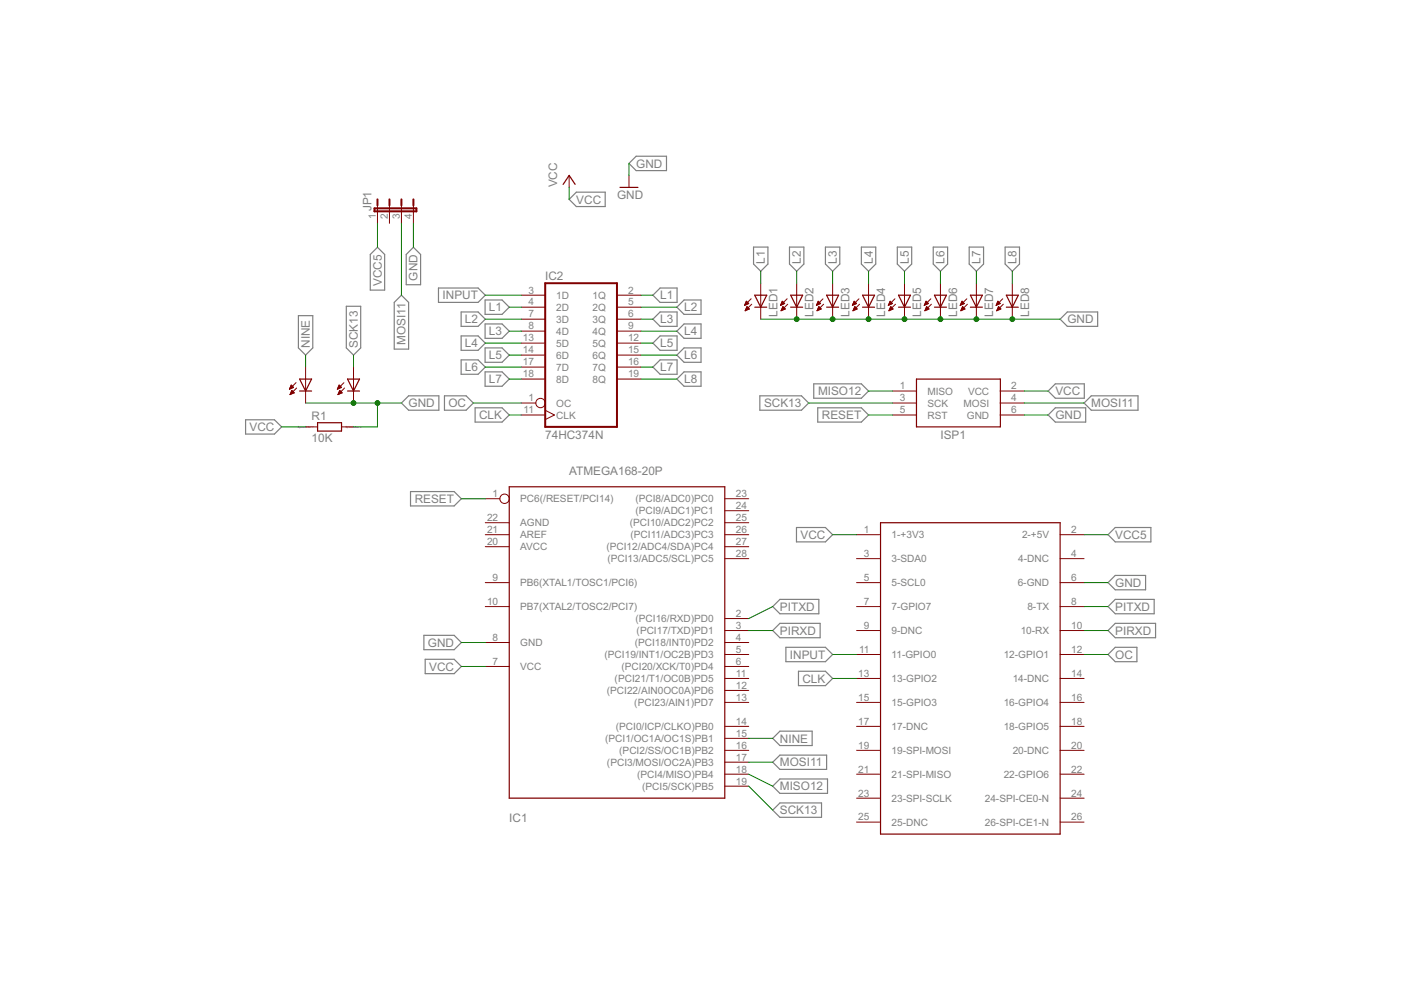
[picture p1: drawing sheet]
<svg xmlns="http://www.w3.org/2000/svg" width="297mm" height="210mm" viewBox="0 0 297 210" stroke-linecap="round" stroke-linejoin="round" font-family="sans-serif">
<g fill="none" stroke="#808080" stroke-width=".25">
<path d="M133.3 34.6l1.6-1.5h6.4v3.1h-6.4zM80 52.4l1.6 1.6v7.5h-3.1v-7.5zM87.7 52.4l1.5 1.6v6.4h-3.1v-6.4zM120.7 42.3l1.5-1.6h6.1v3.1h-6.1zM159.8 52.4h3v3.6l-1.5 1.5-1.5-1.5zM167.4 52.4h3v3.6l-1.5 1.5-1.5-1.5zM175 52.4h3.1v3.6l-1.6 1.5-1.5-1.5zM182.6 52.4h3.1v3.6l-1.6 1.5-1.5-1.5zM190.2 52.4h3.1v3.6l-1.5 1.5-1.6-1.5zM197.9 52.4h3v3.6l-1.5 1.5-1.5-1.5zM205.5 52.4h3v3.6l-1.5 1.5-1.5-1.5zM213.1 52.4h3.1v3.6l-1.6 1.5-1.5-1.5z"/>
<path d="M63.3 66.9h3v6.9l-1.5 1.5-1.5-1.5zM73.4 64.9h3.1v8.9l-1.5 1.5-1.6-1.5zM85.1 62.6l1.5 1.5v9.9h-3v-9.9zM93 61.1h8.4l1.5 1.5-1.5 1.5h-8.4zM97.8 66.1h3.6l1.5 1.6-1.5 1.5h-3.6zM97.8 71.2h3.6l1.5 1.5-1.5 1.6h-3.6zM97.8 76.3h3.6l1.5 1.5-1.5 1.6h-3.6zM102.8 63.6h3.6l1.6 1.5-1.6 1.6h-3.6zM102.8 68.7h3.6l1.6 1.5-1.6 1.5h-3.6zM102.8 73.8h3.6l1.6 1.5-1.6 1.5h-3.6zM102.8 78.8h3.6l1.6 1.6-1.6 1.5h-3.6zM138.4 62.6l1.6-1.5h3.6v3h-3.6z"/>
<path d="M138.4 72.7l1.6-1.5h3.6v3.1h-3.6zM138.4 77.8l1.6-1.5h3.6v3.1h-3.6zM140 66.1h3.6v3.1h-3.6l-1.6-1.5zM143.5 75.3l1.5-1.5h3.6v3h-3.6zM143.5 70.2l1.5-1.5h3.6v3h-3.6zM145 63.6h3.6v3.1h-3.6l-1.5-1.6zM224.8 67.7l1.5-1.6h6.4v3.1h-6.4zM52.1 89h6.1l1.5 1.5-1.5 1.5h-6.1zM86.6 83.9h6.4v3.1h-6.4l-1.5-1.6zM94.2 83.9h4.6l1.6 1.5-1.6 1.6h-4.6zM100.7 86.5h5.7l1.6 1.5-1.6 1.5h-5.7zM143.5 80.4l1.5-1.6h3.6v3.1h-3.6z"/>
<path d="M161.1 83.9h8.8l1.5 1.5-1.5 1.6h-8.8zM172.5 81.4h10.1l1.5 1.5-1.5 1.5h-10.1zM173.4 86.5h9.2l1.5 1.5-1.5 1.5h-9.2zM222.2 88l1.6-1.5h6.4v3h-6.4zM223.8 81.4h6.1v3h-6.1l-1.6-1.5zM229.8 85.4l1.6-1.5h9.9v3.1h-9.9zM87 104.2h9.3l1.5 1.5-1.5 1.6h-9.3zM168.9 111.8h6.1l1.5 1.6-1.5 1.5h-6.1zM234.9 113.4l1.6-1.6h7.5v3.1h-7.5zM89.9 134.7h6.4l1.5 1.5-1.5 1.6h-6.4zM90.1 139.8h6.2l1.5 1.5-1.5 1.5h-6.2zM163.8 128.6l1.6-1.5h8.2v3h-8.2z"/>
<path d="M165.4 132.2h8.5v3h-8.5l-1.6-1.5zM166.6 137.2h8.4l1.5 1.6-1.5 1.5h-8.4zM234.9 123.5l1.6-1.5h6.4v3.1h-6.4zM236.5 127.1h8.2v3h-8.2l-1.6-1.5zM236.5 132.2h8.5v3h-8.5l-1.6-1.5zM236.5 137.2h4.5v3.1h-4.5l-1.6-1.5zM165.4 155h6.8v3.1h-6.8l-1.6-1.6zM169.3 142.3h5.7l1.5 1.5-1.5 1.6h-5.7zM163.8 161.6l1.6-1.5h9.9v3h-9.9zM163.8 171.8l1.6-1.6h8.8v3.1h-8.8zM163.8 166.7l1.6-1.5h10.1v3h-10.1z"/>
</g>
<g fill="none" stroke="#800000" stroke-width=".25">
<path d="M119.4 39.1l1.3-1.9 1.2 1.9M131.4 39.7h3.9M160 62.6h2.6l-1.3 2.5zM160 65.1h2.6M167.6 65.1h2.6M167.6 62.6h2.6l-1.3 2.5zM175.3 65.1h2.5M175.3 62.6h2.5l-1.3 2.5zM182.9 65.1h2.5M182.9 62.6h2.5l-1.3 2.5zM190.5 65.1h2.5M190.5 62.6h2.5l-1.2 2.5z"/>
<path d="M198.1 65.1h2.6M198.1 62.6h2.6l-1.3 2.5zM205.7 65.1h2.6M205.7 62.6h2.6l-1.3 2.5zM213.4 65.1h2.5M213.4 62.6h2.5l-1.3 2.5zM63.5 80.4h2.6l-1.3 2.5zM63.5 82.9h2.6M67.3 89.6h5.1v1.8h-5.1zM73.7 80.4h2.5l-1.2 2.5zM73.7 82.9h2.5M194.3 80.4h17.8v10.1h-17.8z"/>
<path d="M108 103.2h45.7v66h-45.7zM186.7 110.8h38.1v66h-38.1z"/>
</g>
<g fill="none" stroke="#800000" stroke-width=".21">
<path d="M120.7 37.2v2.5M133.3 37.2v2.5M80 43.5v3.8M82.6 43.5v3.8M85.1 43.5v3.8M87.7 43.5v3.8M64.8 77.8v7.6M75 77.8v7.6M110.5 62.6h5.1M110.5 65.1h5.1M110.5 67.7h5.1M110.5 70.2h5.1"/>
<path d="M110.5 72.7h5.1M110.5 75.3h5.1M110.5 77.8h5.1M130.8 62.6h5.1M130.8 65.1h5.1M130.8 67.7h5.1M130.8 70.2h5.1M130.8 72.7h5.1M130.8 75.3h5.1M130.8 77.8h5.1M157.9 64.7h.1M157.9 64.6h.4"/>
<path d="M158 64.5h.5M158 65.8h.2M158.1 64.3h.6M158.1 64.2h.5M158.1 65.7h.4M158.1 64.1h.4M158.1 65.5h.7M158.2 64h.2M158.2 65.4h.6M158.2 65.3h.5M158.3 65.2h.3M158.3 65.1h.1"/>
<path d="M158.4 65l.5 .5-.9 .4zM158.7 64.4l-.5-.5-.3 .8M158.7 64.4l-.8 .3M159.3 63.4l-1.4 1.3M159.4 64.5l-1.4 1.4M161.3 60v7.7M165.5 64.7h.1M165.6 64.6h.3M165.6 64.5h.6M165.7 64.3h.6M165.7 65.8h.2M165.7 64.2h.5"/>
<path d="M165.7 65.7h.4M165.8 64.1h.3M165.8 65.5h.6M165.8 64h.2M165.8 65.4h.6M165.9 65.3h.4M165.9 63.9l.5 .5-.9 .3zM165.9 65.2h.3M166 65.1h.1M166 65l.5 .5-.9 .4zM166.9 63.4l-1.4 1.3M167 64.5l-1.4 1.4"/>
<path d="M168.9 60v7.7M173.1 64.7h.1M173.2 64.6h.3M173.2 64.5h.6M173.3 64.3h.7M173.3 65.8h.2M173.3 64.2h.5M173.3 65.7h.5M173.4 64.1h.3M173.4 65.5h.6M173.4 64h.2M173.4 65.4h.6"/>
<path d="M173.5 65.3h.4M173.5 63.9l.5 .5-.9 .3zM173.5 65.2h.3M173.6 65.1h.1M173.6 65l.5 .5-.9 .4zM174.5 63.4l-1.4 1.3M174.6 64.5l-1.4 1.4M176.5 60v7.7M180.7 64.7h.1M180.8 64.6h.3M180.8 64.5h.6M180.9 64.3h.7"/>
<path d="M180.9 65.8h.2M181 64.2h.5M181 65.7h.4M181 64.1h.3M181 65.5h.7M181 65.4h.7M181.1 64h.1M181.1 65.3h.4M181.1 63.9l.5 .5-.9 .3zM181.1 65.2h.3M181.2 65.1h.1M181.2 65l.5 .5-.9 .4z"/>
<path d="M182.1 63.4l-1.4 1.3M182.2 64.5l-1.4 1.4M184.1 60v7.7M188.4 64.7h.1M188.4 64.6h.3M188.5 64.5h.5M188.5 64.3h.7M188.5 65.8h.2M188.6 65.7h.4M188.6 64.2h.5M188.6 64.1h.4M188.6 65.5h.7"/>
<path d="M188.7 65.4h.6M188.7 64h.1M188.7 65.3h.4M188.7 63.9l.5 .5-.9 .3zM188.8 65.2h.2M188.8 65.1h.1M188.8 65l.6 .5-.9 .4zM189.7 63.4l-1.4 1.3M189.9 64.5l-1.4 1.4M191.8 60v7.7M196 64.7h.1M196 64.6h.4"/>
<path d="M196.1 64.5h.5M196.1 64.3h.7M196.1 65.8h.2M196.2 65.7h.4M196.2 64.2h.5M196.2 64.1h.4M196.2 65.5h.7M196.3 64h.1M196.3 65.4h.6M196.3 65.3h.5M196.3 63.9l.5 .5-.8 .3zM196.4 65.2h.2"/>
<path d="M196.4 65.1h.1M196.5 65l.5 .5-.9 .4zM197.4 63.4l-1.4 1.3M197.5 64.5l-1.4 1.4M199.4 60v7.7M203.6 64.7h.1M203.6 64.6h.4M203.7 64.5h.6M203.8 64.3h.6M203.8 65.8h.2M203.8 64.2h.5M203.8 65.7h.4"/>
<path d="M203.9 64.1h.3M203.9 65.5h.6M203.9 64h.2M203.9 65.4h.6M204 65.3h.4M204 63.9l.5 .5-.9 .3zM204 65.2h.3M204.1 65.1h.1M204.1 65l.5 .5-.9 .4zM205 63.4l-1.4 1.3M205.1 64.5l-1.4 1.4M207 60v7.7"/>
<path d="M211.2 64.7h.1M211.3 64.6h.3M211.3 64.5h.6M211.4 64.3h.6M211.4 65.8h.2M211.4 64.2h.5M211.4 65.7h.5M211.5 64.1h.3M211.5 65.5h.6M211.5 64h.2M211.5 65.4h.6M211.6 65.3h.4"/>
<path d="M211.6 65.2h.3M211.7 65.1h.1M211.7 65l.5 .5-.9 .4zM212.1 64.4l-.5-.5-.4 .8M212.1 64.4l-.9 .3M212.6 63.4l-1.4 1.3M212.7 64.5l-1.4 1.4M214.6 60v7.7M61.4 82.4h.2M61.5 82.3h.4M61.5 82.2h.6M61.5 83.6h.1"/>
<path d="M61.6 83.5h.2M61.6 82.1h.6M61.6 81.9h.5M61.6 83.4h.5M61.7 81.8h.2M61.7 83.3h.7M61.7 81.7h.1M61.7 83.1h.6M61.7 81.6l.6 .5-.9 .4zM61.8 83h.3M61.8 82.9h.2M61.9 82.8l-.4 .9"/>
<path d="M61.9 82.8l.5 .5M61.9 82.8h.1M62.4 83.3l-.9 .4M62.8 81.1l-1.4 1.4M62.9 82.3l-1.4 1.4M64.8 90.5h2.5M71.6 82.4h.2M71.6 82.3h.4M71.7 82.2h.6M71.7 83.6h.1M71.7 82.1h.6M71.7 83.5h.3"/>
<path d="M71.8 81.9h.4M71.8 83.4h.5M71.8 81.8h.3M71.8 83.3h.7M71.9 81.7h.1M71.9 83.1h.5M71.9 81.6l.5 .5-.9 .4zM71.9 83h.4M72 82.9h.2M72 82.8h.1M72 82.8l-.4 .9M72 82.8l.5 .5"/>
<path d="M72.4 90.5h2.6M72.5 83.3l-.9 .4M72.9 81.1l-1.4 1.4M73 82.3l-1.4 1.4M110.5 85.4h3.1M110.5 88h5.1M110.5 80.4h5.1M115.6 87l2 1-2 1M130.8 80.4h5.1M189.2 82.9h5.1M189.2 85.4h5.1M189.2 88h5.1"/>
<path d="M212.1 82.9h5.1M212.1 85.4h5.1M212.1 88h5.1M102.9 110.8h5.1M102.9 113.4h5.1M102.9 115.9h5.1M102.9 105.7h3.1M153.7 110.8h5M153.7 113.4h5M153.7 115.9h5M153.7 118.4h5M153.7 108.3h5"/>
<path d="M153.7 105.7h5M181.6 113.4h5.1M181.6 118.4h5.1M224.8 113.4h5M224.8 118.4h5M102.9 128.6h5.1M102.9 123.5h5.1M102.9 136.2h5.1M153.7 136.2h5M153.7 138.8h5M153.7 133.7h5M153.7 131.1h5"/>
<path d="M181.6 128.6h5.1M181.6 123.5h5.1M181.6 138.8h5.1M181.6 133.7h5.1M224.8 128.6h5M224.8 123.5h5M224.8 138.8h5M224.8 133.7h5M102.9 141.3h5.1M153.7 141.3h5M153.7 159.1h5M153.7 156.5h5"/>
<path d="M153.7 154h5M153.7 148.9h5M153.7 146.4h5M153.7 143.8h5M181.6 159.1h5.1M181.6 154h5.1M181.6 148.9h5.1M181.6 143.8h5.1M224.8 159.1h5M224.8 154h5M224.8 148.9h5M224.8 143.8h5"/>
<path d="M153.7 166.7h5M153.7 164.1h5M153.7 161.6h5M181.6 164.1h5.1M181.6 169.2h5.1M181.6 174.3h5.1M224.8 164.1h5M224.8 169.2h5M224.8 174.3h5"/>
<circle cx="114.6" cy="85.5" r=".99"/>
<circle cx="107" cy="105.7" r=".99"/>
</g>
<path d="M79.4 44.2h8.9v.6h-8.9zM80 42.3v1.2M82.6 42.3v1.2M85.1 42.3v1.2M87.7 42.3v1.2M115.6 60h15.2v30.5h-15.2z" fill="none" stroke="#800000" stroke-width=".42"/>
<g fill="none" stroke="#008000" stroke-width=".21">
<path d="M120.7 39.7v2.6M133.3 34.6v2.6M80 47.3v5.1M85.1 47.3v15.3M87.7 47.3v5.1M161.3 57.5v2.5M168.9 57.5v2.5M176.5 57.5v2.5M184.1 57.5v2.5M191.8 57.5v2.5M199.4 57.5v2.5M207 57.5v2.5"/>
<path d="M214.6 57.5v2.5M64.8 75.3v2.5M75 75.3v2.5M102.9 67.7h7.6M102.9 62.6h7.6M102.9 72.7h7.6M102.9 77.8h7.6M108 65.1h2.5M108 70.2h2.5M108 75.3h2.5M135.9 67.7h2.5M135.9 62.6h2.5"/>
<path d="M135.9 65.1h7.6M135.9 70.2h7.6M135.9 72.7h2.5M135.9 75.3h7.6M135.9 77.8h2.5M161.3 67.7h63.5M59.7 90.5h5.1M64.8 85.4h20.3M80 85.4v5.1h-5M100.4 85.4h10.1M108 88h2.5M108 80.4h2.5"/>
<path d="M135.9 80.4h7.6M171.4 85.4h17.8M184.1 88h5.1M184.1 82.9h5.1M217.2 85.4h12.6M217.2 88h5M217.2 82.9h5M97.8 105.7h5.1M176.5 113.4h5.1M229.8 113.4h5.1M97.8 136.2h5.1M158.7 133.7h5.1"/>
<path d="M163.8 128.6l-5.1 2.5M176.5 138.8h5.1M229.8 123.5h5.1M229.8 128.6h5.1M229.8 133.7h5.1M229.8 138.8h5.1M97.8 141.3h5.1M158.7 156.5h5.1M176.5 143.8h5.1M158.7 161.6h5.1M158.7 166.7l5.1 5.1M158.7 164.1l5.1 2.6"/>
</g>
<g fill="#008000" stroke="#008000" stroke-width=".21">
<circle cx="168.9" cy="67.7" r=".51"/>
<circle cx="176.5" cy="67.7" r=".51"/>
<circle cx="184.1" cy="67.7" r=".51"/>
<circle cx="191.8" cy="67.7" r=".51"/>
<circle cx="199.4" cy="67.7" r=".51"/>
<circle cx="207" cy="67.7" r=".51"/>
<circle cx="214.6" cy="67.7" r=".51"/>
<circle cx="75" cy="85.4" r=".51"/>
<circle cx="80" cy="85.4" r=".51"/>
</g>
<g font-size="2.8" fill="#808080">
<text x="134.9" y="35.5">GND</text>
<text x="118.1" y="39.7" transform="rotate(-90 118.1 39.7)">VCC</text>
<text x="78.8" y="44.8" transform="rotate(-90 78.8 44.8)">JP1</text>
<text x="122.2" y="43.2">VCC</text>
<text x="130.8" y="42.3">GND</text>
<text x="88.5" y="59.5" transform="rotate(-90 88.5 59.5)">GND</text>
<text x="115.6" y="59.4">IC2</text>
<text x="162.2" y="56" transform="rotate(-90 162.2 56)">L1</text>
<text x="169.8" y="56" transform="rotate(-90 169.8 56)">L2</text>
<text x="177.4" y="56" transform="rotate(-90 177.4 56)">L3</text>
<text x="185" y="56" transform="rotate(-90 185 56)">L4</text>
<text x="192.7" y="56" transform="rotate(-90 192.7 56)">L5</text>
<text x="200.3" y="56" transform="rotate(-90 200.3 56)">L6</text>
<text x="207.9" y="56" transform="rotate(-90 207.9 56)">L7</text>
<text x="215.5" y="56" transform="rotate(-90 215.5 56)">L8</text>
<text x="80.9" y="60.6" transform="rotate(-90 80.9 60.6)">VCC5</text>
<text x="93.8" y="63.5">INPUT</text>
<text x="140" y="63.5">L1</text>
<text x="98.6" y="68.6">L2</text>
<text x="103.6" y="66">L1</text>
<text x="103.6" y="71.1">L3</text>
<text x="140" y="68.6">L3</text>
<text x="145" y="66">L2</text>
<text x="145" y="71.1">L4</text>
<text x="164.8" y="67.2" transform="rotate(-90 164.8 67.2)">LED1</text>
<text x="172.5" y="67.2" transform="rotate(-90 172.5 67.2)">LED2</text>
<text x="180.1" y="67.2" transform="rotate(-90 180.1 67.2)">LED3</text>
<text x="187.7" y="67.2" transform="rotate(-90 187.7 67.2)">LED4</text>
<text x="195.3" y="67.2" transform="rotate(-90 195.3 67.2)">LED5</text>
<text x="202.9" y="67.2" transform="rotate(-90 202.9 67.2)">LED6</text>
<text x="210.6" y="67.2" transform="rotate(-90 210.6 67.2)">LED7</text>
<text x="218.2" y="67.2" transform="rotate(-90 218.2 67.2)">LED8</text>
<text x="226.3" y="68.6">GND</text>
<text x="65.7" y="73.8" transform="rotate(-90 65.7 73.8)">NINE</text>
<text x="75.8" y="73.8" transform="rotate(-90 75.8 73.8)">SCK13</text>
<text x="86" y="73.1" transform="rotate(-90 86 73.1)">MOSI11</text>
<text x="98.6" y="73.6">L4</text>
<text x="103.6" y="76.2">L5</text>
<text x="140" y="73.6">L5</text>
<text x="145" y="76.2">L6</text>
<text x="98.6" y="78.7">L6</text>
<text x="103.6" y="81.3">L7</text>
<text x="140" y="78.7">L7</text>
<text x="145" y="81.3">L8</text>
<text x="173.4" y="83.8">MISO12</text>
<text x="223.8" y="83.8">VCC</text>
<text x="66.1" y="89">R1</text>
<text x="86.6" y="86.3">GND</text>
<text x="95.1" y="86.3">OC</text>
<text x="101.6" y="88.9">CLK</text>
<text x="162" y="86.3">SCK13</text>
<text x="174.3" y="88.9">RESET</text>
<text x="223.8" y="88.9">GND</text>
<text x="231.4" y="86.3">MOSI11</text>
<text x="52.9" y="91.4">VCC</text>
<text x="66.1" y="93.8">10K</text>
<text x="115.6" y="93.1">74HC374N</text>
<text x="199.4" y="93.1">ISP1</text>
<text x="120.7" y="100.7">ATMEGA168-20P</text>
<text x="87.9" y="106.6">RESET</text>
<text x="169.7" y="114.3">VCC</text>
<text x="236.5" y="114.3">VCC5</text>
<text x="236.5" y="124.4">GND</text>
<text x="165.4" y="129.5">PITXD</text>
<text x="236.5" y="129.5">PITXD</text>
<text x="90.7" y="137.1">GND</text>
<text x="165.4" y="134.6">PIRXD</text>
<text x="236.5" y="134.6">PIRXD</text>
<text x="91" y="142.2">VCC</text>
<text x="167.5" y="139.7">INPUT</text>
<text x="236.5" y="139.7">OC</text>
<text x="170.1" y="144.7">CLK</text>
<text x="165.4" y="157.4">NINE</text>
<text x="165.4" y="162.5">MOSI11</text>
<text x="165.4" y="167.6">MISO12</text>
<text x="165.4" y="172.7">SCK13</text>
<text x="108" y="174.3">IC1</text>
</g>
<g font-size="2.4" fill="#808080">
<text x="79.7" y="46.4" transform="rotate(-90 79.7 46.4)">1</text>
<text x="82.2" y="46.4" transform="rotate(-90 82.2 46.4)">2</text>
<text x="84.8" y="46.4" transform="rotate(-90 84.8 46.4)">3</text>
<text x="87.3" y="46.4" transform="rotate(-90 87.3 46.4)">4</text>
<text x="112.1" y="62.2">3</text>
<text x="112.1" y="64.8">4</text>
<text x="117.9" y="63.3">1D</text>
<text x="117.9" y="65.9">2D</text>
<text x="125.6" y="63.3">1Q</text>
<text x="125.6" y="65.9">2Q</text>
<text x="133.2" y="62.2">2</text>
<text x="133.2" y="64.8">5</text>
<text x="112.1" y="67.3">7</text>
<text x="112.1" y="69.8">8</text>
<text x="117.9" y="68.4">3D</text>
<text x="117.9" y="71">4D</text>
<text x="125.6" y="68.4">3Q</text>
<text x="125.6" y="71">4Q</text>
<text x="133.2" y="67.3">6</text>
<text x="133.2" y="69.8">9</text>
<text x="110.9" y="72.4">13</text>
<text x="110.9" y="74.9">14</text>
<text x="110.9" y="77.5">17</text>
<text x="117.9" y="73.5">5D</text>
<text x="117.9" y="76">6D</text>
<text x="125.6" y="73.5">5Q</text>
<text x="125.6" y="76">6Q</text>
<text x="133.2" y="72.4">12</text>
<text x="133.2" y="74.9">15</text>
<text x="133.2" y="77.5">16</text>
<text x="110.9" y="80">18</text>
<text x="117.9" y="78.6">7D</text>
<text x="117.9" y="81.1">8D</text>
<text x="125.6" y="78.6">7Q</text>
<text x="125.6" y="81.1">8Q</text>
<text x="133.2" y="80">19</text>
<text x="190.8" y="82.5">1</text>
<text x="196.6" y="83.7">MISO</text>
<text x="205.2" y="83.7">VCC</text>
<text x="214.4" y="82.5">2</text>
<text x="111" y="87.6">11</text>
<text x="112.1" y="85.1">1</text>
<text x="117.9" y="86.2">OC</text>
<text x="117.9" y="88.7">CLK</text>
<text x="190.8" y="85.1">3</text>
<text x="190.8" y="87.6">5</text>
<text x="196.6" y="86.2">SCK</text>
<text x="196.6" y="88.7">RST</text>
<text x="204.3" y="86.2">MOSI</text>
<text x="205" y="88.7">GND</text>
<text x="214.4" y="87.6">6</text>
<text x="214.4" y="85.1">4</text>
<text x="104.4" y="105.4">1</text>
<text x="110.3" y="106.5">PC6(/RESET/PCI14)</text>
<text x="134.7" y="106.5">(PCI8/ADC0)PC0</text>
<text x="156" y="107.9">24</text>
<text x="156" y="105.4">23</text>
<text x="103.3" y="110.5">22</text>
<text x="103.3" y="113">21</text>
<text x="110.3" y="111.6">AGND</text>
<text x="133.5" y="111.6">(PCI10/ADC2)PC2</text>
<text x="134.7" y="109.1">(PCI9/ADC1)PC1</text>
<text x="156" y="113">26</text>
<text x="156" y="110.5">25</text>
<text x="183.2" y="113">1</text>
<text x="227.1" y="113">2</text>
<text x="103.3" y="115.6">20</text>
<text x="110.3" y="114.1">AREF</text>
<text x="110.3" y="116.7">AVCC</text>
<text x="128.6" y="116.7">(PCI12/ADC4/SDA)PC4</text>
<text x="128.8" y="119.2">(PCI13/ADC5/SCL)PC5</text>
<text x="133.7" y="114.1">(PCI11/ADC3)PC3</text>
<text x="156" y="118.1">28</text>
<text x="156" y="115.6">27</text>
<text x="183.2" y="118.1">3</text>
<text x="189" y="114.1">1-+3V3</text>
<text x="189" y="119.2">3-SDA0</text>
<text x="215.9" y="119.2">4-DNC</text>
<text x="216.7" y="114.1">2-+5V</text>
<text x="227.1" y="118.1">4</text>
<text x="104.4" y="123.2">9</text>
<text x="110.3" y="124.3">PB6(XTAL1/TOSC1/PCI6)</text>
<text x="183.2" y="123.2">5</text>
<text x="189" y="124.3">5-SCL0</text>
<text x="215.8" y="124.3">6-GND</text>
<text x="227.1" y="123.2">6</text>
<text x="103.3" y="128.3">10</text>
<text x="110.3" y="129.4">PB7(XTAL2/TOSC2/PCI7)</text>
<text x="134.7" y="131.9">(PCI16/RXD)PD0</text>
<text x="156" y="130.8">2</text>
<text x="183.2" y="128.3">7</text>
<text x="189" y="129.4">7-GPIO7</text>
<text x="217.8" y="129.4">8-TX</text>
<text x="227.1" y="128.3">8</text>
<text x="104.4" y="135.9">8</text>
<text x="110.3" y="137">GND</text>
<text x="134.6" y="137">(PCI18/INT0)PD2</text>
<text x="135" y="134.4">(PCI17/TXD)PD1</text>
<text x="156" y="135.9">4</text>
<text x="156" y="133.3">3</text>
<text x="183.2" y="133.3">9</text>
<text x="189" y="134.4">9-DNC</text>
<text x="216.4" y="134.4">10-RX</text>
<text x="227.1" y="133.3">10</text>
<text x="104.4" y="140.9">7</text>
<text x="110.3" y="142.1">VCC</text>
<text x="128.2" y="139.5">(PCI19/INT1/OC2B)PD3</text>
<text x="131.8" y="142.1">(PCI20/XCK/T0)PD4</text>
<text x="156" y="143.5">11</text>
<text x="156" y="140.9">6</text>
<text x="156" y="138.4">5</text>
<text x="182" y="143.5">13</text>
<text x="182.1" y="138.4">11</text>
<text x="189" y="139.5">11-GPIO0</text>
<text x="212.8" y="139.5">12-GPIO1</text>
<text x="227.1" y="138.4">12</text>
<text x="227.1" y="143.5">14</text>
<text x="128.7" y="147.1">(PCI22/AIN0OC0A)PD6</text>
<text x="130.3" y="144.6">(PCI21/T1/OC0B)PD5</text>
<text x="134.5" y="149.7">(PCI23/AIN1)PD7</text>
<text x="156" y="148.6">13</text>
<text x="156" y="146">12</text>
<text x="182" y="148.6">15</text>
<text x="189" y="144.6">13-GPIO2</text>
<text x="189" y="149.7">15-GPIO3</text>
<text x="212.8" y="149.7">16-GPIO4</text>
<text x="214.7" y="144.6">14-DNC</text>
<text x="227.1" y="148.6">16</text>
<text x="130.6" y="154.8">(PCI0/ICP/CLKO)PB0</text>
<text x="156" y="153.6">14</text>
<text x="182" y="153.6">17</text>
<text x="189" y="154.8">17-DNC</text>
<text x="212.8" y="154.8">18-GPIO5</text>
<text x="227.1" y="153.6">18</text>
<text x="128.3" y="157.3">(PCI1/OC1A/OC1S)PB1</text>
<text x="131.3" y="159.8">(PCI2/SS/OC1B)PB2</text>
<text x="156" y="161.3">17</text>
<text x="156" y="158.7">16</text>
<text x="156" y="156.2">15</text>
<text x="182" y="158.7">19</text>
<text x="189" y="159.8">19-SPI-MOSI</text>
<text x="214.7" y="159.8">20-DNC</text>
<text x="227.1" y="158.7">20</text>
<text x="128.7" y="162.4">(PCI3/MOSI/OC2A)PB3</text>
<text x="135.1" y="164.9">(PCI4/MISO)PB4</text>
<text x="136.2" y="167.5">(PCI5/SCK)PB5</text>
<text x="156" y="166.3">19</text>
<text x="156" y="163.8">18</text>
<text x="182" y="163.8">21</text>
<text x="189" y="164.9">21-SPI-MISO</text>
<text x="212.8" y="164.9">22-GPIO6</text>
<text x="227.1" y="163.8">22</text>
<text x="182" y="168.9">23</text>
<text x="182" y="174">25</text>
<text x="189" y="170">23-SPI-SCLK</text>
<text x="208.8" y="170">24-SPI-CE0-N</text>
<text x="227.1" y="168.9">24</text>
<text x="227.1" y="174">26</text>
<text x="189" y="175.1">25-DNC</text>
<text x="208.8" y="175.1">26-SPI-CE1-N</text>
</g>
<g font-size=".7" fill="#800080">
<text x="63.1" y="90.7">SpiceOrder 1</text>
<text x="73.3" y="90.7">SpiceOrder 2</text>
</g>
</svg>
